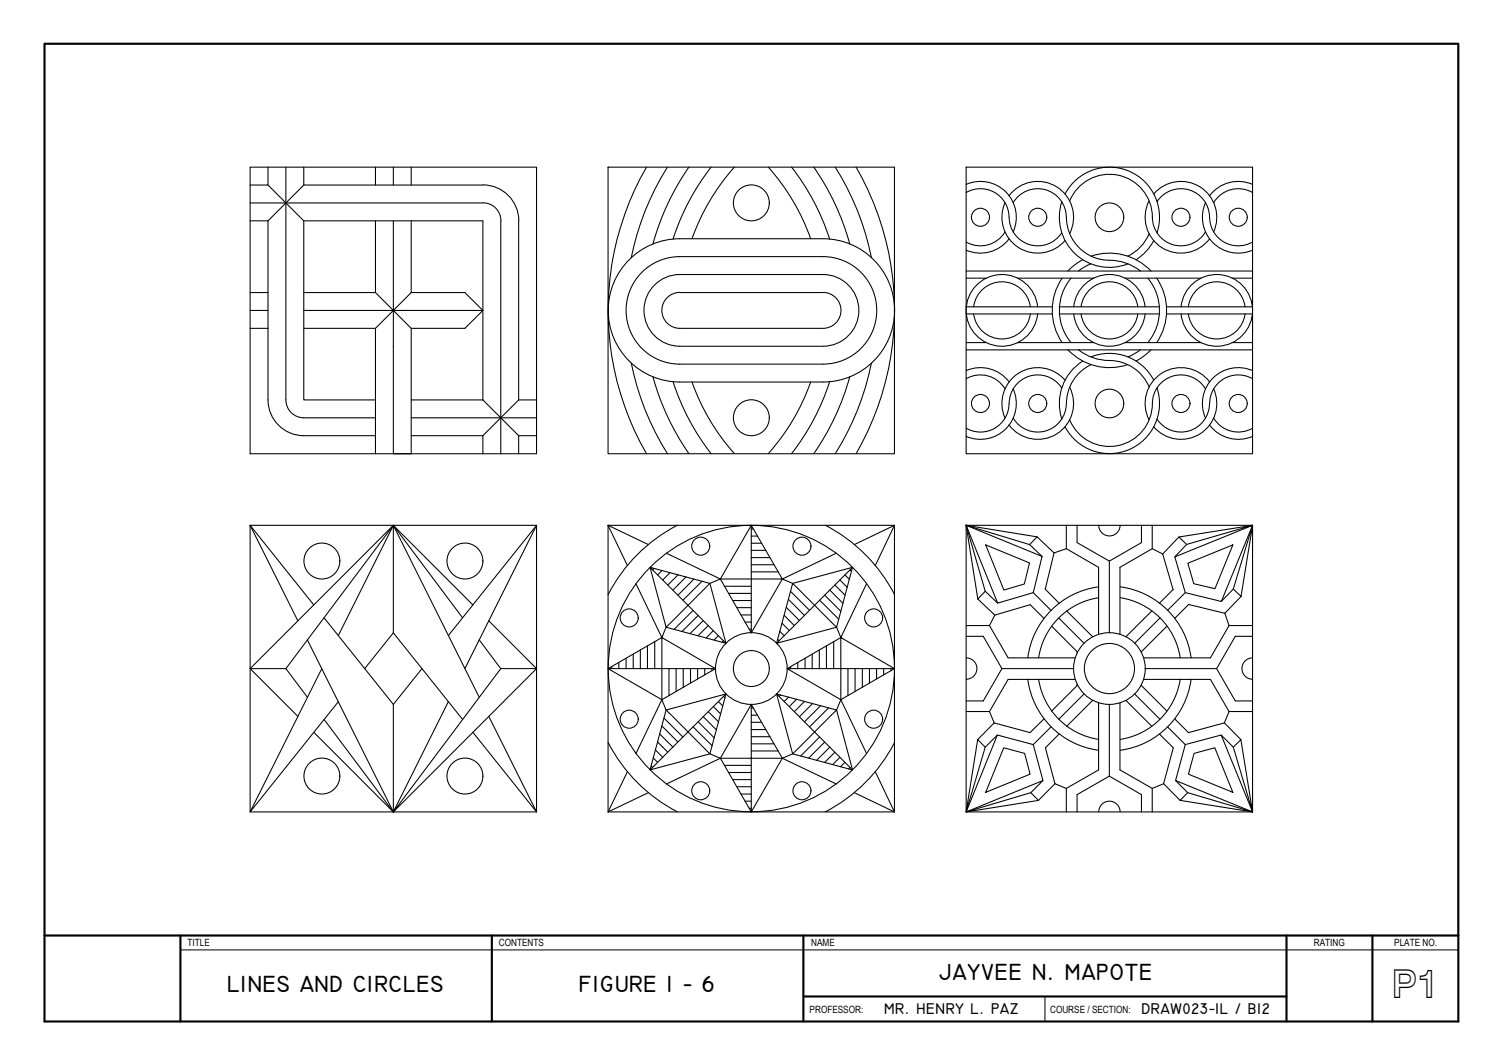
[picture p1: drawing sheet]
<svg xmlns="http://www.w3.org/2000/svg" width="420mm" height="297mm" viewBox="0 0 420 297" stroke-linecap="round" stroke-linejoin="round" font-family="sans-serif">
<!-- layer: 0 -->
<g fill="none" stroke="#000" stroke-width=".3">
<path d="M12.4 12.2h395v249h-395zM69.9 46.7h80v80h-80zM69.9 56.7l65-.1a5 5 0 0 1 5 5M74.9 46.7v5h-5M74.9 51.7l10 10h50v49.9M79.9 46.7v64.9M84.9 46.7v5h50M84.9 51.7l-10 10M104.9 46.7v5M109.9 46.7v5M114.9 46.7v5M134.9 51.6a10 10 0 0 1 10 10"/>
<path d="M169.9 46.7h80v80h-80zM180.6 46.7a79.9 79.9 0 0 0 0 80M186.5 46.7a74.1 74.1 0 0 0-10.2 25.2M192.5 46.7a70 70 0 0 0-10.1 21.4M198.7 46.6a65 65 0 0 0-10.7 20.1M205.2 46.6a60 60 0 0 0-11.9 20M214.6 46.6a60 60 0 0 1 11.9 20M221.1 46.6a65 65 0 0 1 10.7 20.1M227.3 46.7a70 70 0 0 1 10.1 21.4M233.3 46.7a74.1 74.1 0 0 1 10.1 25.2M239.2 46.7a79.9 79.9 0 0 1 0 80M269.9 51.5a10 10 0 0 1 11.1 2.1 10 10 0 0 1 2 11.2"/>
<path d="M269.9 46.7h80v80h-80zM269.9 53.7a8 8 0 0 1 12 7M280.8 56.6a10 10 0 0 0 3.7 12.5 10 10 0 0 0 13-1.9M281.9 54.6a10 10 0 0 1 13.3-2.4 10 10 0 0 1 3.6 13M283 56.6a8 8 0 0 1 9-3.6 8 8 0 0 1 5.9 7.7M296.6 56.3a14 14 0 0 0 3.8 14.6 14 14 0 0 0 14.7 2.7M297.5 54.2a14 14 0 0 1 17.9-6.4 14 14 0 0 1 7.8 17.2M298.8 56.1a12.1 12.1 0 0 1 14-7.1 12.1 12.1 0 0 1 9.2 12.6 8 8 0 0 0 6.3 6.9 8 8 0 0 0 8.5-3.8M321 56.1a10 10 0 0 0 3.6 13 10 10 0 0 0 13.3-2.4M322.3 54.1a10 10 0 0 1 13-1.9 10 10 0 0 1 3.7 12.6M323.2 56.3a8 8 0 0 1 9-3.3 8 8 0 0 1 5.7 7.7M336.8 56.6a10 10 0 0 0 2 11.1 10 10 0 0 0 11.1 2.1"/>
<path d="M349.9 53.7a8 8 0 0 0-10.8 2.9M349.9 51.5a10 10 0 0 0-12 3.1M69.9 61.7h5M74.9 61.7v49.9M84.9 61.7v49.9h20M104.9 61.7v20h-20M109.9 61.7v65h5v-35M114.9 61.7v20M139.9 61.7v65M144.9 61.7v49.9M175.8 72.5a19.9 19.9 0 0 1 14.1-5.9h40a20 20 0 0 1 20 20 20 20 0 0 1-20 20.1h-40a20 20 0 0 1-18.5-12.4 20 20 0 0 1 4.4-21.8zM179.3 76a15 15 0 0 1 10.6-4.4h40a15 15 0 0 1 15 15 15 15 0 0 1-15 15.1h-40a15 15 0 0 1-13.9-9.3 15 15 0 0 1 3.3-16.4z"/>
<path d="M269.9 75.7h80M269.9 77.7h5.6M280.8 64.7a8 8 0 0 1-10.9 2.9M281.9 66.7a10 10 0 0 1-12 3.1M281.9 60.7a8 8 0 0 0 5.7 7.6 8 8 0 0 0 9-3.3M284.3 77.7h21.2M296.7 77.7a16 16 0 0 0 0 17.9M297.9 60.7a12.1 12.1 0 0 0 13 12 14 14 0 0 1 7.7 3M299.2 77.7a14 14 0 0 0 0 17.9M302.5 72.5l-2.5 1.6-1.7 1.6M304.7 73.7l-2 1-1.4 1M304.8 71.5a16 16 0 0 1 16.7 4.2"/>
<path d="M314.3 77.7h21.2M320.6 77.7a14 14 0 0 1 0 17.9M321 65.2a12 12 0 0 1-5.9 6.3M322.3 67.2a14 14 0 0 1-4.9 5.3M323.1 77.7a16 16 0 0 1 0 17.9M337.9 60.7a8 8 0 0 0 12 6.9M344.2 77.7h5.7M69.9 86.7h5M69.9 81.7h5M69.9 91.7h5M84.9 86.7h50M84.9 91.7h20"/>
<path d="M104.9 91.7v35M104.9 81.7l10 10M114.9 81.7h15l5 5-5 5h-15M114.9 81.7l-10 10M182.4 80a10 10 0 0 1 7.5-3.4h40a10 10 0 0 1 10 10 10 10 0 0 1-10 10.1h-40a10 10 0 0 1-9.1-5.9 10 10 0 0 1 1.6-10.8zM186.1 83.4a4.8 4.8 0 0 1 3.8-1.7l40-.1a5 5 0 0 1 5 5 5 5 0 0 1-5 5.1h-40a5 5 0 0 1-4.5-2.9 5 5 0 0 1 .7-5.4zM269.9 85.7h24M269.9 87.6h24M269.9 97.7h80M269.9 95.6h5.6M272 85.7a8 8 0 0 1 7.9-7 8 8 0 0 1 7.9 7M272 87.6a8 8 0 0 0 7.9 7 8 8 0 0 0 7.9-7"/>
<path d="M284.3 95.6h21.2M289.9 85.6a10 10 0 0 0-15.3-7.4 10 10 0 0 0 0 16.9 10 10 0 0 0 15.3-7.4M295.9 85.7h27.9M295.9 87.6h27.9M298.3 97.6a16 16 0 0 0 16.8 4.2M300 87.7a10 10 0 0 0 9.9 9 10 10 0 0 0 10-9M300 85.6a10 10 0 0 1 9.9-9 10 10 0 0 1 10 9M301.3 97.6a14.8 14.8 0 0 0 9.8 3.1 12 12 0 0 1 9.9 7.4M302 87.6a8 8 0 0 0 7.9 7 8 8 0 0 0 7.9-7M302 85.7a8 8 0 0 1 7.9-7 8 8 0 0 1 7.9 7M304.7 99.7a14 14 0 0 1 17.6 6.4M314.3 95.6h21.2"/>
<path d="M318.6 97.6l-1.4 1-2.1 1M321.5 97.6l-1.6 1.6-2.5 1.6M325.9 85.7h24M325.9 87.6h24M329.9 85.6a10 10 0 0 1 15.3-7.4 10 10 0 0 1 0 16.9 10 10 0 0 1-15.3-7.4M332 87.6a8 8 0 0 0 7.9 7 8 8 0 0 0 7.9-7M332 85.7a8 8 0 0 1 7.9-7 8 8 0 0 1 7.9 7M344.2 95.6h5.7M74.9 111.6a10 10 0 0 0 10 10h20M79.9 111.6a5 5 0 0 0 5 5h20M114.9 111.6h20M114.9 116.6h35"/>
<path d="M134.9 111.6l10 10M144.9 111.6h5M144.9 111.6l-10 10M176.3 101.4a74.7 74.7 0 0 0 10.2 25.3M182.4 105.2a70 70 0 0 0 10.1 21.4M188 106.6a65 65 0 0 0 10.7 20.1M193.3 106.7a60 60 0 0 0 11.9 20M226.5 106.7a60 60 0 0 1-11.9 20M231.8 106.6a65 65 0 0 1-10.7 20.1M237.4 105.2a70 70 0 0 1-10.1 21.4M243.4 101.4a74.7 74.7 0 0 1-10.1 25.3M269.9 103.5a10 10 0 0 1 12 3.1"/>
<path d="M269.9 105.7a8 8 0 0 1 10.9 2.9M281.9 112.6a8 8 0 0 1-12 7M283 108.5a10 10 0 0 1-2 11.2 10 10 0 0 1-11.1 2.1M296.6 108.3a8 8 0 0 0-9-3.3 8 8 0 0 0-5.7 7.6M297.5 106.1a10 10 0 0 0-13-1.9 10 10 0 0 0-3.7 12.5M297.9 112.6a8 8 0 0 1-5.9 7.7 8 8 0 0 1-9-3.6M298.8 108.1a10 10 0 0 1-3.6 13 10 10 0 0 1-13.3-2.5M302.5 100.8a14 14 0 0 0-5.9 16.2M304.8 101.8a12 12 0 0 0-6.9 10.8M323.2 108.3a14 14 0 0 1-7.8 17.2 14 14 0 0 1-17.9-6.4M336.8 108.6a8 8 0 0 0-9-3.7 8 8 0 0 0-5.9 7.7 12 12 0 0 1-9.6 11.8 12 12 0 0 1-13.5-7.2M337.9 112.6a8 8 0 0 1-5.7 7.7 8 8 0 0 1-9-3.3"/>
<path d="M337.9 118.6a10 10 0 0 0 12 3.2M337.9 106.6a10 10 0 0 0-13.3-2.4 10 10 0 0 0-3.6 13M339 108.5a10 10 0 0 1-3.7 12.6 10 10 0 0 1-13-2M339.1 116.7a8 8 0 0 0 10.8 2.9M349.9 105.7a8 8 0 0 0-12 6.9M349.9 103.5a10 10 0 0 0-11.1 2.1 10 10 0 0 0-2 11.1M114.9 121.6h20M134.9 121.6v5.1M149.9 121.6h-5v5.1M69.9 146.7h80v80h-80zM69.9 146.7l17.8 22.2M69.9 146.7l13.3 26.6"/>
<path d="M109.9 146.7l-40 40h10M109.9 146.7v30l-8 10M109.9 146.7l22.2 22.2M109.9 146.7l19.3 25.8M109.9 146.7l-30 40M109.9 146.7l24 48M109.9 146.7l-15.4 30.7M169.9 146.7h80v80h-80zM169.9 146.7l5.4 11.2M169.9 146.7l11.2 5.3M181.6 158.4l4.5 16.7 12.2-12.2-16.7-4.5 21.2 21.2M182.7 158.7l-.4 .4"/>
<path d="M184.9 159.3l-1.2 1.2M186.2 154.4l15 7.2M187.2 159.9l-2 2M189.3 146.6a45 45 0 0 0-19.4 19.4M209.9 146.7v30l8.7-15.1M209.9 146.7l8.7 14.9h-17.4zM209.9 147.7h.6M209.9 149.7h1.7M209.9 151.7h2.9M209.9 153.6h4M209.9 155.7h5.2M209.9 157.7h6.3"/>
<path d="M209.9 159.7h7.5M230.5 146.6a45 45 0 0 1 19.4 19.4M233.6 154.4l-15 7.2 2.8 1.3 16.8-4.5-4.5 16.7-12.3-12.2-4.5 16.7M237.5 159.1l.4 .4M238.2 158.4l-21.3 21.2 16.8-4.5 1.2 2.9M238.7 152l11.2-5.3-5.4 11.2M269.9 146.7h80v80h-80zM275.4 152.1l12.2 5.1-1.4 5.8-5.8 1.7zM287.6 152l3.5 3.3M289.7 149.9l-19.8-3.2 3.3 20.5M289.7 149.9l-2.1 2.1-17.7-5.3 5.3 18.4M289.7 149.9l4.8 4.5"/>
<path d="M291.1 155.3l-21.2-8.6 8.8 21.7 10-2.9M291.1 155.3l-2.4 10.2M294.5 154.4l-2.5 10.1 3.9 3.9M297.9 146.7v6.5M297.9 153.2l9 5.2v18.7M297.9 153.2l-3.4 1.2M300.9 146.7v4.8l9 5.1M306.9 146.6a2.98 2.98 0 0 0 3 3 2.98 2.98 0 0 0 3-3M309.9 156.6v20.1M318.9 146.7v4.8l-9 5.1M321.9 146.7v6.5M321.9 153.2l-9 5.2v18.7"/>
<path d="M321.9 153.2l2.9 1.5M328.2 155.5l21.7-8.8-8.7 21.2-10.1-2.4zM329.3 149.9l-4.5 4.8 2.9 9.9M329.3 149.9l20.6-3.2-3.2 19.8-2.2-2.1 5.4-17.7-18.4 5.3zM331.5 152l-3.3 3.5M331.8 157.2l12.6-5.1-5 12.3-5.9-1.4zM85.9 178.7l24 48M90.5 172.5l19.4 24.2M109.9 176.7l19.3 24.1M125.3 177.4l24.6-30.7-20 40M136.6 173.3l13.3 13.4-40 40 30-40-6-8M177.7 163l7.2 15"/>
<path d="M182.9 179.2v7.5M184.9 178l15 8.7-15 8.6zM184.9 178l-15 8.7h30M189.4 160.5l-2.9 2.8M191.6 161.1l-3.6 3.6M193.6 170.4l-5.3 5.3M193.9 161.6l-4.5 4.6M195.1 171.8l-4.6 4.5M196.1 162.3l-5.3 5.3M196.5 173.2l-3.7 3.7M197.9 174.6l-2.9 2.9M199.3 176l-2 2.1"/>
<path d="M200.7 177.5l-1.2 1.2M201.2 161.6l-2.9 1.3 4.5 16.7-16.7-4.5-1.2 2.9M201.2 161.6l8.7 15.1M202.1 178.9l-.4 .4M202.4 163.7h7.5M203.5 165.7h6.4M204.7 167.7h5.2M205.9 169.6h4M207 171.7h2.9M208.1 173.7h1.8M209.3 175.7h.6M217.2 178.5l.5 .4"/>
<path d="M217.9 176.2l1.2 1.3M218.5 174l2 2M219.1 171.8l2.8 2.8M219.7 169.6l3.6 3.6M220.2 167.3l4.5 4.5M220.8 165.1l5.4 5.3M229 167.6l5.3 5.3M230.4 166.2l4.5 4.5M231.8 164.7l3.7 3.7M232.9 179.2v7.5M233.2 163.3l2.9 2.9M234.6 161.9l2.1 2.1"/>
<path d="M234.9 178l15 8.7-15 8.6zM234.9 178l-15 8.7M236 160.5l1.3 1.2M242.1 163l-7.2 15M269.9 177.6h4.8l5.2 9.1M269.9 174.6h6.5M273.2 167.2l4.7 4.5M275.2 165.1l3.5 3.3M275.2 165.1l-2 2.1M276.4 174.6l5.2 9.1h18.7M277.9 171.7l-1.5 2.9M287.8 168.8l3.9 3.8"/>
<path d="M287.9 168.8l-10 2.9M288.7 165.5l4.9 4.9M293.8 174.8l7.2 7.2M295.8 172.5l7 7.1M298 170.6l7.3 7.2M306.9 163.8a23 23 0 0 0-19.8 19.8M306.9 166.9a20 20 0 0 0-16.7 16.7M312.9 166.9a20 20 0 0 1 16.8 16.7M312.9 163.8a23 23 0 0 1 19.8 19.8M321.8 170.6l-7.3 7.2M324 172.5l-7 7.1M326 174.8l-7.2 7.2"/>
<path d="M327.7 164.6l-3.8 3.8M331.1 165.5l-4.9 4.9M332 168.8l-3.8 3.8M332.1 168.8l10.1 2.4M342.2 171.2l1.2 3.4M343.4 174.6l-5.3 9.1h-18.7M343.4 174.6h6.5M344.5 164.4l-3.3 3.5M346.7 166.5l-4.5 4.7M349.9 177.6h-4.8l-5.2 9.1M69.9 186.7l13.3 13.3M79.9 186.7l6 8"/>
<path d="M89.9 186.7l-20 40 24.6-30.8M117.9 186.7l-8 10v30M125.3 195.9l-15.4 30.8M136.6 200l13.3 26.7-17.8-22.3M139.9 186.7h10M169.9 186.7l15 8.6M170.9 186.1v.6M172.9 184.9v1.8M174.9 183.8v2.9M176.9 182.6v4.1M178.9 181.5v5.2M180.9 180.3v6.4"/>
<path d="M184.9 195.3l-7.2 15.1M186.9 186.7v7.5M188.9 186.7v6.3M190.9 186.7v5.2M192.9 186.7v4M194.9 186.7v2.8M196.9 186.7v1.7M197.9 198.7l2.8 2.8M198.9 186.7v.6M199.3 197.2l2 2.1M200.7 195.8l1.2 1.3M202.1 194.5l.4 .3"/>
<path d="M202.8 193.7l-21.2 21.2 4.5-16.7-1.2-2.9M209.9 196.7v30l-8.7-15h17.4l-8.7 15M209.9 197.7h.6M209.9 199.7h1.7M216.9 193.7l16.8 4.5-12.3 12.3 16.8 4.4-4.5-16.7 1.2-2.9M218.1 194l-.4 .5M220.3 194.6l-1.2 1.2M220.9 186.1v.6M222.5 195.2l-2 2M222.9 184.9v1.8M224.8 195.8l-2.9 2.9M224.9 183.8v2.9"/>
<path d="M226.9 182.6v4.1M227 196.4l-3.7 3.7M228.9 181.5v5.2M229.2 197l-4.5 4.5M230.9 180.3v6.4M231.5 197.6l-5.3 5.3M234.9 195.3l7.2 15.1M236.9 186.7v7.5M238.9 186.7v6.3M240.9 186.7v5.2M242.9 186.7v4M244.9 186.7v2.8"/>
<path d="M246.9 186.7v1.7M248.9 186.7v.6M249.9 186.7h-30l15 8.6M269.9 198.6h6.5M269.9 183.7a2.98 2.98 0 0 1 3 2.9 2.98 2.98 0 0 1-3 3M276.4 198.6l1.3 3.2M279.9 186.7h20M279.9 186.7l-5.2 9h-4.8M287.1 189.6a23 23 0 0 0 19.8 19.9M290.2 189.6a20 20 0 0 0 16.7 16.8M300.3 189.7h-18.7l-5.2 8.9M300.9 181.9v.4"/>
<path d="M300.9 191v.4M301 191.3l-7.2 7.2M302.8 193.7l-7 7.1M305.3 195.5l-7.3 7.2M306.9 196.2v18.7l-9 5.2M309.9 196.7v20M312.9 196.2v18.7l9 5.2M314.5 195.5l7.3 7.2M317 193.7l7 7.1M318.8 191.3l7.2 7.2M319.4 189.7h18.7l5.3 8.9M319.9 186.7h20"/>
<path d="M329.7 189.6a20 20 0 0 1-16.8 16.8M332.7 189.6a23 23 0 0 1-19.8 19.9M339.9 186.7l5.2 9h4.8M343.4 198.6h6.5M343.4 198.6l-1.4 3.2M349.9 183.7a2.98 2.98 0 0 0-3 2.9 2.98 2.98 0 0 0 3 3M87.7 204.4l22.2 22.3M90.5 200.8l19.4 25.9M169.9 207.3a45 45 0 0 0 19.4 19.4M175.3 215.4l-5.4 11.3 11.2-5.4M181.9 213.8l.4 .4M182.5 211.6l1.2 1.2"/>
<path d="M183.1 209.4l2.1 2M183.7 207.2l2.8 2.8M184.3 204.9l3.7 3.7M184.9 202.7l4.5 4.5M185.5 200.5l5.3 5.3M193.6 202.9l5.4 5.3M195.1 201.5l4.4 4.5M196.5 200.1l3.6 3.7M201.2 211.7l-2.9-1.2 4.5-16.8-16.7 4.5 12.2 12.3-16.7 4.4M201.2 211.7l8.7-15 8.7 15M201.2 211.7l-15 7.2M202.4 213.7h7.5"/>
<path d="M203.5 215.7h6.4M204.7 217.6h5.2M205.9 219.6h4M209.9 201.6h2.9M209.9 203.7h4M209.9 205.7h5.2M209.9 207.7h6.3M209.9 209.6h7.5M218.6 211.7l2.8-1.2-4.5-16.8 21.3 21.2M218.6 211.7l15 7.2M229 205.8l-5.3 5.2M230.4 207.2l-4.5 4.4"/>
<path d="M231.8 208.6l-3.7 3.7M233.2 210l-2.8 2.9M234.6 211.4l-2 2.1M236 212.8l-1.2 1.3M237.5 214.2l-.4 .4M244.5 215.4l5.4 11.3-11.2-5.4M249.9 207.3a45 45 0 0 1-19.4 19.4M273.1 206.5l2.1 2.1-5.3 18.1 18.1-5.4 2.1 2.1-20.2 3.3zM277.7 201.8l-4.6 4.7M278.6 205.2l10.1 2.7 2.7 10-21.5 8.8zM278.6 205.2l-3.4 3.4M280.4 208.8l5.8 1.5 1.6 5.8-12.4 5.1z"/>
<path d="M291.4 217.9l-3.4 3.4M291.7 200.7l-3.9 3.8-10.1-2.7M293.6 202.9l-4.9 5M294.7 218.8l-4.6 4.6M294.7 218.8l3.2 1.3M295.9 204.9l-3.9 3.9 2.7 10M309.9 216.7l-9 5.1v4.9M309.9 216.7l9 5.1v4.9M323.9 204.9l3.9 3.9-2.7 10M325.1 218.8l4.6 4.6M325.1 218.8l-3.2 1.3M326.2 202.9l4.9 5"/>
<path d="M328.2 200.7l3.8 3.8 10-2.7 4.7 4.7M328.4 217.9l3.4 3.4M331.1 207.9l10.1-2.7 8.7 21.5-21.5-8.8zM333.6 210.3l5.8-1.5 5 12.4-12.4-5.1zM341.2 205.2l3.3 3.4M207 221.7h2.9M208.1 223.7h1.8M209.3 225.7h.6M297.9 220.1v6.6M306.9 226.6a2.98 2.98 0 0 1 3-2.9 2.98 2.98 0 0 1 3 2.9M321.9 220.1v6.6M331.8 221.3l18.1 5.4-5.4-18.1 2.2-2.1 3.2 20.2-20.2-3.3z"/>
<circle cx="209.9" cy="56.6" r="5"/>
<circle cx="273.9" cy="60.7" r="2.52"/>
<circle cx="289.9" cy="60.7" r="2.52"/>
<circle cx="309.9" cy="60.7" r="4"/>
<circle cx="329.9" cy="60.7" r="2.52"/>
<circle cx="345.9" cy="60.7" r="2.52"/>
<circle cx="209.9" cy="116.6" r="5"/>
<circle cx="273.9" cy="112.6" r="2.52"/>
<circle cx="289.9" cy="112.6" r="2.52"/>
<circle cx="309.9" cy="112.6" r="4"/>
<circle cx="329.9" cy="112.6" r="2.52"/>
<circle cx="345.9" cy="112.6" r="2.52"/>
<circle cx="89.9" cy="156.6" r="5"/>
<circle cx="129.9" cy="156.6" r="5"/>
<circle cx="195.8" cy="152.5" r="2.52"/>
<circle cx="224" cy="152.5" r="2.52"/>
<circle cx="175.8" cy="172.5" r="2.52"/>
<circle cx="244.1" cy="172.5" r="2.52"/>
<circle cx="209.9" cy="186.6" r="40"/>
<circle cx="209.9" cy="186.6" r="10"/>
<circle cx="209.9" cy="186.6" r="5"/>
<circle cx="309.9" cy="186.6" r="10"/>
<circle cx="309.9" cy="186.6" r="7"/>
<circle cx="89.9" cy="216.7" r="5"/>
<circle cx="129.9" cy="216.7" r="5"/>
<circle cx="175.8" cy="200.8" r="2.52"/>
<circle cx="244.1" cy="200.8" r="2.52"/>
<circle cx="195.8" cy="220.8" r="2.52"/>
<circle cx="224" cy="220.8" r="2.52"/>
</g>
<circle cx="269.9" cy="146.7" r=".12" fill="#000" stroke="#000" stroke-width=".28"/>
<!-- layer: A-ANNO-TTLB -->
<path d="M12.4 12.2h395v273h-395zM12.4 261.2h395M50.4 261.2v24M137.4 261.2v24M224.4 278.2h135M224.4 261.2v24M359.4 261.2v24M383.4 261.2v24" fill="none" stroke="#000" stroke-width=".59"/>
<!-- layer: A-ANNO-TEXT -->
<path d="M50.4 265.2h357M291.9 278.2v7" fill="none" stroke="#000" stroke-width=".28"/>
<text font-size="11.1" x="388.7" y="278.7">P1</text>
<g font-size="6.6">
<text x="262.3" y="273.7">JAYVEE N. MAPOTE</text>
<text x="63.5" y="277">LINES AND CIRCLES</text>
<text x="161.7" y="276.9">FIGURE 1 - 6</text>
</g>
<g font-size="4.4">
<text x="247" y="283.1">MR. HENRY L. PAZ</text>
<text x="318.9" y="283.1">DRAW023-1L / B12</text>
</g>
<g font-size="2.8">
<text x="52.4" y="264.1">TITLE</text>
<text x="139.3" y="264.1">CONTENTS</text>
<text x="226.6" y="264.1">NAME</text>
<text x="367" y="264">RATING</text>
<text x="389.5" y="264">PLATE NO.</text>
<text x="226.2" y="282.7">PROFESSOR:</text>
<text x="293.4" y="282.7">COURSE / SECTION:</text>
</g>
</svg>
